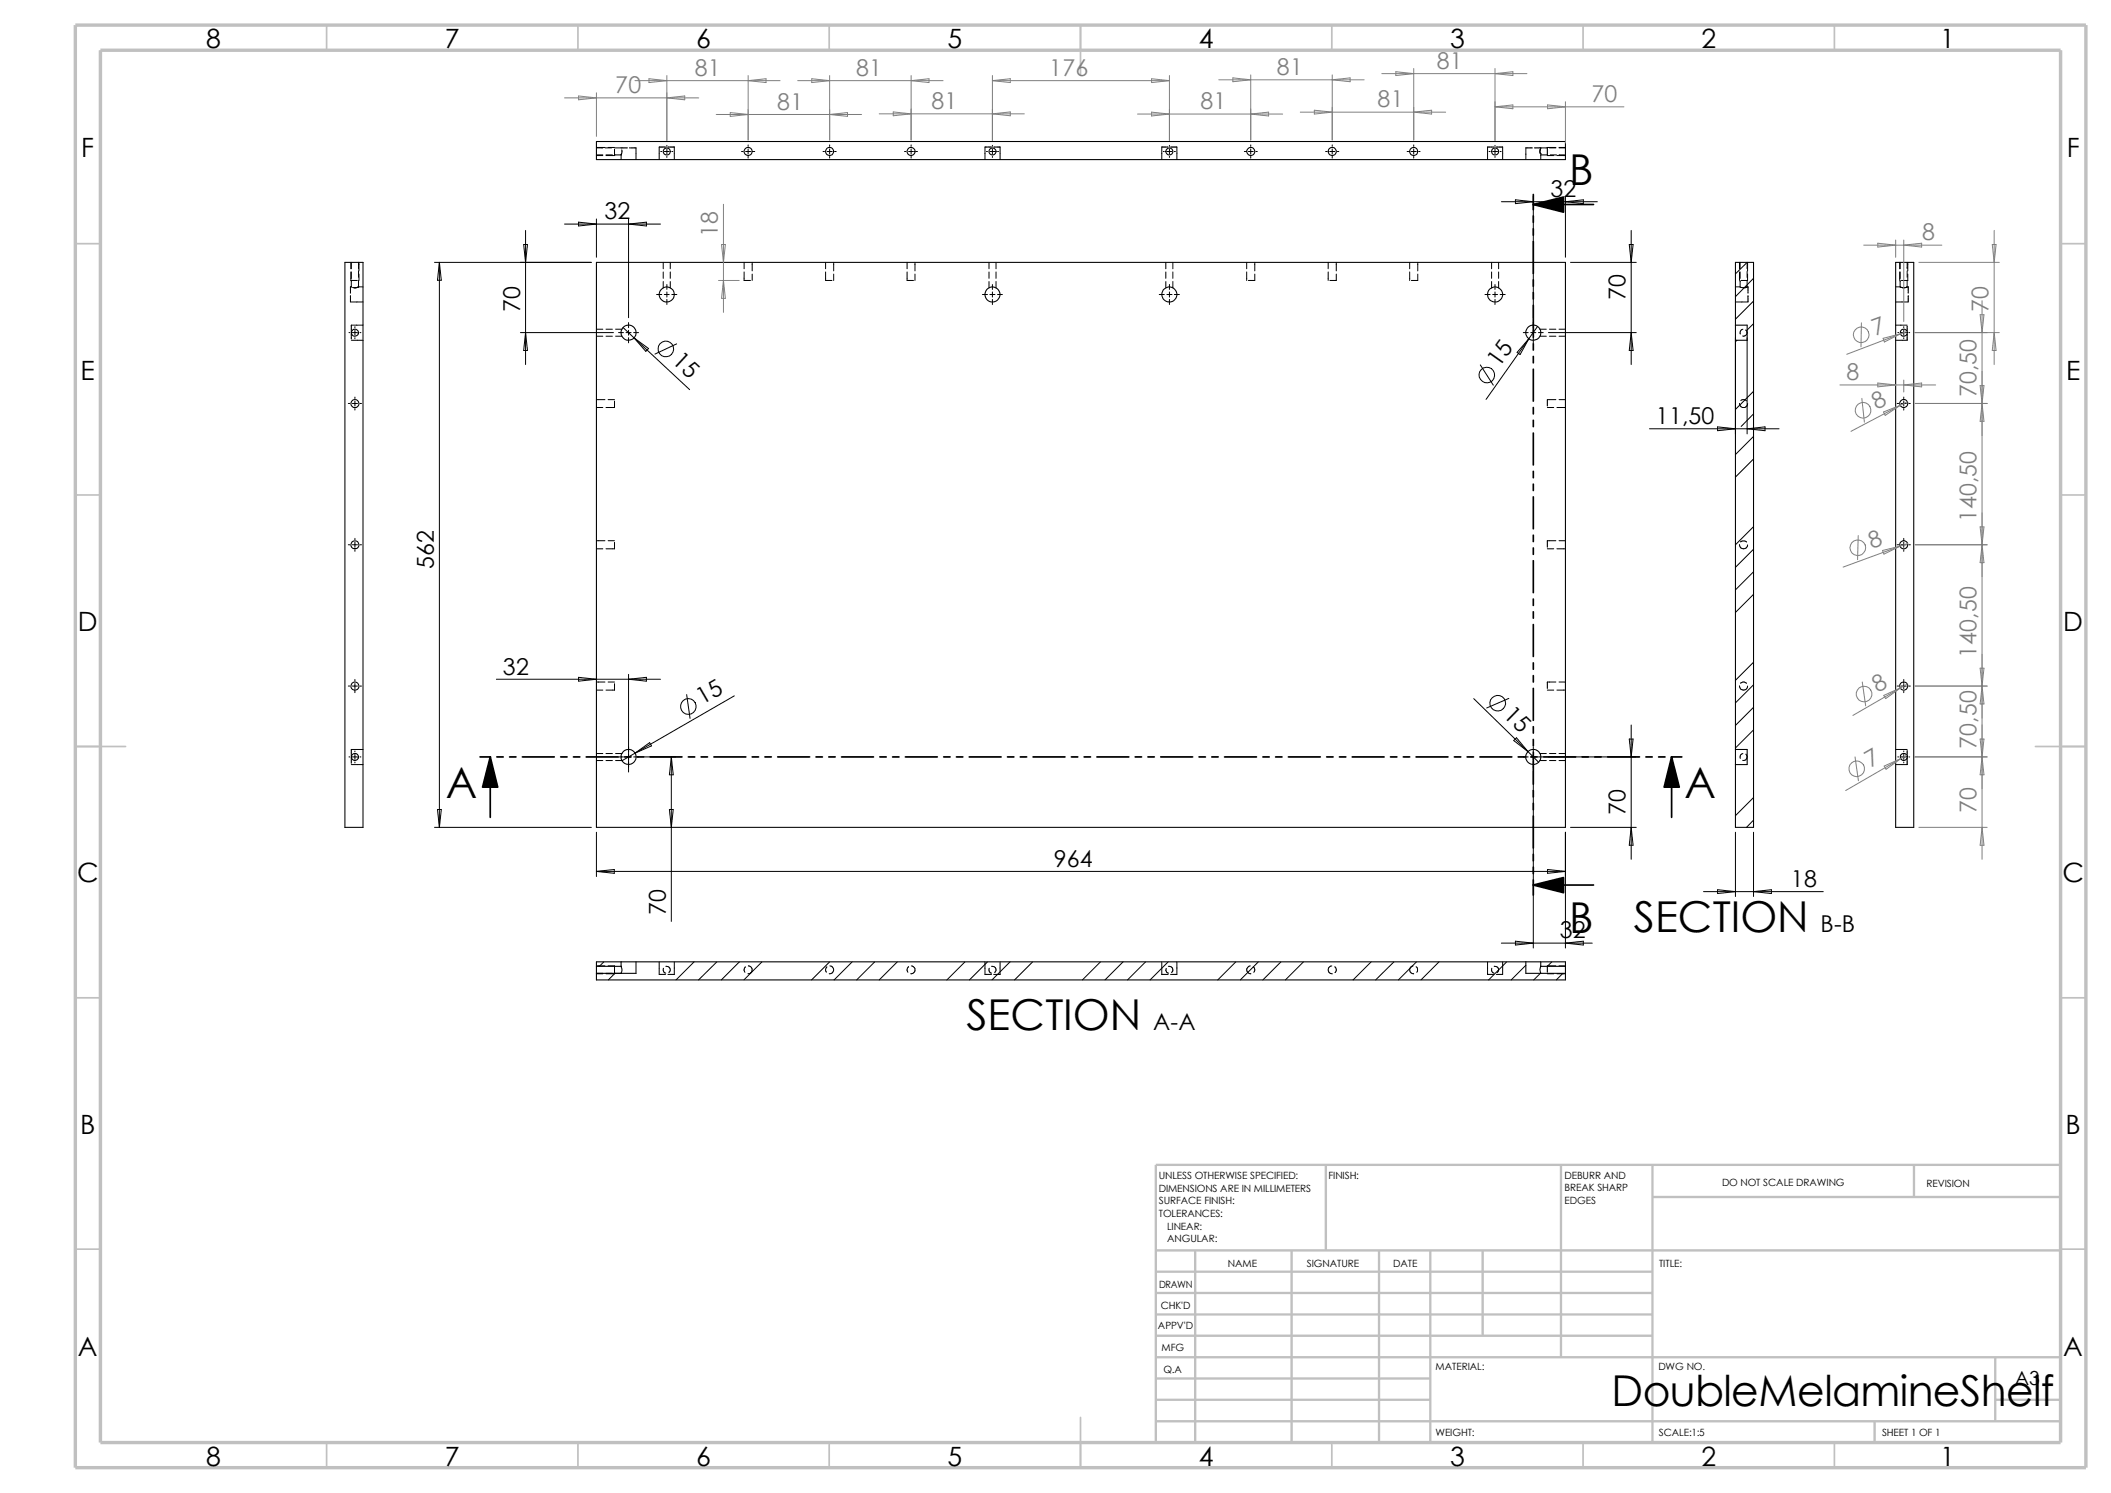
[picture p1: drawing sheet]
<svg xmlns="http://www.w3.org/2000/svg" width="420mm" height="297mm" viewBox="0 0 420 297" stroke-linecap="round" stroke-linejoin="round" font-family="sans-serif">
<g fill="none" stroke="#c0c0c0" stroke-width=".34">
<path d="M65 5v5M115 5v5M165 5v5M215 5v10M265 5v5M315 5v5M365 5v5M15 48.5h5M410 48.5h5M15 98.5h5M410 98.5h5M15 148.5h10"/>
<path d="M405 148.5h10M15 198.5h5M410 198.5h5M15 248.5h5M410 248.5h5M65 287v5M115 287v5M165 287v5M215 282v10M265 287v5M315 287v5M365 287v5"/>
</g>
<g fill="none" stroke="#c0c0c0" stroke-width=".47">
<path d="M263.8 231.7v17.1M310.6 231.7v38.3M328.8 238.1h81.2M328.8 231.7v55.3M380.8 231.7v6.4M410 231.7h-180v55.3M230 253h98.8M230 257.2h98.8M230 248.8h180M237.8 248.8v38.2M257 248.8v38.2M274.4 248.8v38.2"/>
<path d="M284.6 248.8v38.2M295 248.8v16.9M230 278.5h54.6M230 270h180M230 274.2h54.6M230 261.5h98.8M230 265.7h98.8M397 278.5h13M397 270v12.7M230 282.7h180M373 282.7v4.3"/>
</g>
<path d="M15 5h400v287h-400zM20 10h390v277h-390z" fill="none" stroke="#c0c0c0" stroke-width=".68" stroke-linecap="butt"/>
<g fill="none" stroke="#000" stroke-width=".2">
<path d="M118.7 29.4h1.2M118.7 30.8h1.2M118.7 30.9h1.2M118.7 29.3h1.7M120.4 29.4h1.3M120.6 30.8h1.2M121 29.3h1.3M122.3 29.7v1.2h-1.7M122.3 29.4h2.5M123.6 30.7l-1.3 .1M123.7 30.6l-.1 1.1M123.7 29.8l-.1 .8"/>
<path d="M125.3 29.4h1.2v2.3M131.4 30.1h.3M132.2 30.1h.9M132.4 29.3h-1.3v2.4M132.7 28.9v.2M132.7 29.6v1M132.7 31.1v.2M132.9 29.3h1.3v2.4M133.6 30.1h.3M147.5 30.1h.4M148.3 30.1h1.1M148.8 28.8v.3"/>
<path d="M148.8 29.6v1M148.8 31.1v.4M149.9 30.1h.3M163.7 30.1h.3M164.5 30.1h1.1M165.1 28.8v.3M165.1 29.6v1M165.1 31.1v.4M166 30.1h.4M180 30.1h.3M180.8 30.1h.9M181.3 28.8v.3"/>
<path d="M181.3 29.6v1M181.3 31.1v.4M182.2 30.1h.3M196.3 30.1h.2M196.9 30.1h1.1M197.2 29.3h-1.2v2.4M197.4 28.9v.2M197.4 29.6v1M197.4 31.1v.2M197.7 29.3h1.3v2.4M198.5 30.1h.2M231.4 30.1h.2"/>
<path d="M232.2 30.1h1M232.4 29.3h-1.3v2.4M232.7 28.9v.2M232.7 29.6v1M232.7 31.1v.2M232.9 29.3h1.2v2.4M233.6 30.1h.2M247.6 30.1h.3M248.4 30.1h.9M248.8 28.8v.3M248.8 29.6v1M248.8 31.1v.4"/>
<path d="M249.9 30.1h.2M263.7 30.1h.3M264.5 30.1h1.1M265 28.8v.3M265 29.6v1M265 31.1v.4M266.1 30.1h.3M280 30.1h.2M280.8 30.1h1M281.3 28.8v.3M281.3 29.6v1M281.3 31.1v.4"/>
<path d="M282.2 30.1h.3M296.2 30.1h.3M297 30.1h.9M297.2 29.3h-1.2v2.4M297.4 28.9v.2M297.4 29.6v1M297.4 31.1v.2M297.7 29.3h1.3v2.4M298.4 30.1h.3M301.5 39.8l3.6 .3-3.6 .4zM304.8 29.4h-1.2v2.3M305.1 39.1v24.1"/>
<path d="M305.3 29.4h2.5M306.4 30.3h.1M306.4 30h.1M306.5 30.6h.1M306.5 29.7h.1M306.5 29.7v.9M306.5 29.4v.3M307.8 30.8h-1.3v.9M308.3 29.4h1.2M308.4 30.8h1.3M309.5 29.3h-1.7v1.6h1.3M309.8 30.9h1.6"/>
<path d="M310.2 29.4h1.2M310.2 30.8h1.2M310.2 29.3h1.2M311.4 39.1v12.1M69.7 58.8v1.3h2.5M69.8 54.1v1.7h1.3M69.8 52.2v1.3M69.9 52.2v1.3M69.9 54.1v1.3M69.9 55.8v1.3M69.9 57.1h-.2v1.2M71.3 52.2v1.3"/>
<path d="M71.3 53.9v1.3M71.3 55.8v1.3M71.4 52.2v1.7M71.4 54.5v1.3M72.2 57.1h-.9l-.6 .2-.6-.1M86.4 52.2h31.2M87.4 52.2v112.4M87.4 52.2l.4 3.6h-.8zM104.2 48.6h.7l-.3 3.6zM104.6 45.8v26.7M112.3 44.6h19.1M115.1 44.2l3.6 .4-3.6 .4z"/>
<path d="M118.7 43.6v7.6M125.1 43.6v19.6M125.1 44.6l3.5-.4v.8zM130.6 58.6h1.1M132 52.2v1.3M132 54.1v1.3M132 56v1.3M132.2 58.6h.9M132.7 56.6v1M132.7 58.1v1M132.7 59.6v1M133.3 52.2v1.3"/>
<path d="M133.3 54.1v1.3M133.3 56v1.3M133.6 58.6h1.1M148 54.1v1.7h1.3M148 52.2v1.3M149.6 52.2v1.7M149.6 54.5v1.3M164.3 54.1v1.7h1.2M164.3 52.2v1.3M165.9 52.2v1.7M165.9 54.5v1.3M180.5 54.1v1.7h1.2"/>
<path d="M180.5 52.2v1.3M182 52.2v1.7M182 54.5v1.3M195.5 58.6h1M196.8 52.2v1.3M196.8 54.1v1.3M196.8 56v1.3M196.9 58.6h1.1M197.4 56.6v1M197.4 58.1v1M197.4 59.6v1M198.2 52.2v1.3"/>
<path d="M198.2 54.1v1.3M198.2 56v1.3M198.5 58.6h.9M230.6 58.6h1M231.9 52.2v1.3M231.9 54.1v1.3M231.9 56v1.3M232.2 58.6h1M232.7 56.6v1M232.7 58.1v1M232.7 59.6v1M233.3 52.2v1.3"/>
<path d="M233.3 54.1v1.3M233.3 56v1.3M233.6 58.6h1.1M248 52.2v1.3M248 54.1v1.7M249.6 54.5v1.3h-1.2M249.6 52.2v1.7M264.2 52.2v1.3M264.2 54.1v1.7M265.9 54.5v1.3h-1.3M265.9 52.2v1.7M280.5 52.2v1.3"/>
<path d="M280.5 54.1v1.7M282.1 54.5v1.3h-1.3M282.1 52.2v1.7M295.4 58.6h1.1M296.8 52.2v1.3M296.8 54.1v1.3M296.8 56v1.3M297 58.6h.9M297.4 56.6v1M297.4 58.1v1M297.4 59.6v1M298.2 52.2v1.3"/>
<path d="M298.2 54.1v1.3M298.2 56v1.3M298.4 58.6h1.1M298.7 40.1h19.1M311.4 40.1l3.6-.3v.7zM312.5 52.2h13M324.1 48.6h.8l-.4 3.6zM324.5 45.8v26.7M345.3 57.1h.9M346.1 52.2v1.3M346.1 54.1v1.7M346.2 55.8v1.3l.7 .2"/>
<path d="M346.2 52.2v1.3M346.2 54.1v1.3M346.8 57.2h.4M347.5 57.1h.1M347.5 57.1l-.3 .1M347.6 57.1h.2v1.2M347.6 53.5v-1.3l-2.3 2.3M347.6 53.9v1.3M347.6 55.8v1.3M347.7 54.5v1.3h-1.3M347.7 52.2v1.7M347.8 58.8v1.3h-2.5"/>
<path d="M348.9 55.4l-3.6 3.6M348.9 59.9l-3.6 3.6M377.1 57.1h.9M378 52.2v1.3M378 54.1v1.7M378 54.1v1.3M378 55.8v1.3M379.1 57.2h.1M379.4 52.2v1.3M379.4 53.9v1.3M379.4 55.8v1.3l-.7 .2-.7-.2M379.4 57.1h.2v1.2"/>
<path d="M379.6 54.5v1.3h-1.3M379.6 52.2v1.7M379.6 58.8v1.3h-2.5M69.4 66.2h.2M69.9 67.7h2.3M69.9 66v1.4M70.1 66.2h1M70.6 65v.2M70.6 65.7v1M70.6 67.2v.2M70.6 79v.3M70.6 79.8v1"/>
<path d="M71.3 66.2v.2M71.6 66.2h.2M72.2 64.7h-2.3v1.3M103.5 66.2h18.5M104.6 66.2l.3 3.5h-.7zM118.7 79.5h1.7M118.7 66.9h1.2M118.7 65.5h1.2M120.6 66.9h1.2M120.6 65.5h1.2M121 79.5h1.3M122.3 79.8v1.3h-1.7"/>
<path d="M122.5 66.9h1.2M122.5 65.5h1.2M123.1 66.2h.9M124 65.2l2.2 2M124.5 66.2h1.1M125.1 64.2v1M125.1 65.7v1M125.1 67.2v1M126.1 66.2h.9M126.2 67.2l2.8 2.1-.5 .6zM126.2 67.2l11 10.3M134.6 68.4l-4.3 2"/>
<path d="M294.5 72.6l2.6 4M303.1 66.2h.9M304.2 67.4l-8.5 12.1M304.2 67.4l-1.8 3.1-.6-.4zM304.5 66.2h1.1M305.1 64.2v1M305.1 65.7v1M305.1 67.2v1M305.9 64.9l-1.7 2.5M306.1 66.2h.9M306.4 66.9h1.2M306.4 65.5h1.2"/>
<path d="M308.1 66.2h17.4M308.3 66.9h1.2M308.3 65.5h1.2M309.5 79.5h-1.7v1.3M310.2 79.5h1.2M310.2 66.9h1.2M310.2 65.5h1.2M324.5 66.2l.4 3.5h-.8zM345.3 67.2v19.1M345.6 67.7l-.3 .3M346.3 79.7l.7-.2 .4 .3M346.8 65.5l-.6 .4v.6"/>
<path d="M347.3 65.7l.3 .4v.3a.74 .74 0 0 1-.9 .4M347.6 67.2v19.1M348.9 77.9l-3.6 3.5M348.9 64.4l-1.3 1.3M377.1 64.7h2.3M377.6 66.2h.1M378.2 66.2h1.1M378.8 65v.2M378.8 65.7v1M378.8 67.2v.2M378.8 79v.3M378.8 79.8v1"/>
<path d="M379.4 64.9v1.3M379.4 66.4v1.3h-2.3M379.8 66.2h.1M69.3 80.3h.3M70.1 80.3h1M70.6 81.3v.3M71.6 80.3h.3M118.7 81.1h1.2M307.8 81.1h1.3M309.8 81.1h1.6M328.2 85.3h25.7M341.7 84.9l3.6 .4-3.6 .4z"/>
<path d="M346.1 80.3a.81 .81 0 0 0 .7 .8 .81 .81 0 0 0 .9-.8M347.6 85.3l3.6-.4v.8zM347.7 80.3h.1M348.9 82.3l-2.5 2.5M348.9 86.8l-3.6 3.6M348.9 91.3l-3.6 3.6M377.4 80.3h.3M378.2 80.3h1.1M378.8 81.3v.3M379.8 80.3h.3M69.3 108.4h.3M70.1 108.4h1"/>
<path d="M70.6 107.1v.3M70.6 107.9v1M70.6 109.4v.3M71.6 108.4h.3M118.7 109.2h1.2M118.7 107.6h1.7M121 107.6h1.3M122.3 107.9v1.3h-1.7M307.8 109.2h1.3M309.5 107.6h-1.7v1.2M309.8 109.2h1.6M310.2 107.6h1.2"/>
<path d="M346.1 108.3a.81 .81 0 0 0 .7 .9 .81 .81 0 0 0 .9-.8M346.3 107.8l.7-.2 .5 .2M348.9 104.8l-3.6 3.6M348.9 109.3l-3.6 3.6M348.9 113.7l-3.6 3.6M348.9 118.2l-3.6 3.6M377.4 108.4h.3M378.2 108.4h1.1M378.8 107.1v.3M378.8 107.9v1M378.8 109.4v.3M379.8 108.4h.3"/>
<path d="M69.3 136.5h.3M70.1 136.5h1M70.6 135.2v.3M70.6 136v1M70.6 137.5v.3M71.6 136.5h.3M98.8 135.1h32.6M115.1 134.7l3.6 .4-3.6 .4zM118.7 137.3h1.2M118.7 135.7h1.7M121 135.7h1.3M122.3 136v1.3h-1.7"/>
<path d="M125.1 134.2v19.4M125.1 135.1l3.5-.4v.8zM136.6 138.2l.7 4.7M146.1 138.4l-19.7 11.4M293.2 139l10.8 10.5M300.2 138.9l-4.4 1.9M307.8 137.3h1.3M309.5 135.7h-1.7v1.2M309.8 137.3h1.6M310.2 135.7h1.2M346.1 136.4a.8 .8 0 0 0 .8 .9 .8 .8 0 0 0 .8-.8M346.3 135.9a.74 .74 0 0 1 1.1 0"/>
<path d="M348.9 131.7l-3.6 3.6M348.9 136.2l-3.6 3.6M377.4 136.5h.3M378.2 136.5h1.1M378.8 135.2v.3M378.8 136v1M378.8 137.5v.3M379.8 136.5h.3M69.4 150.6h.2M69.9 152.1h2.3M69.9 150.4v1.4M70.1 150.6h1"/>
<path d="M70.6 149.4v.2M70.6 150.1v1M70.6 151.6v.2M71.3 150.6v.2M71.6 150.6h.2M72.2 149.1h-2.3v1.3M118.7 151.3h1.2M118.7 149.9h1.2M120.6 151.3h1.2M120.6 149.9h1.2M122.5 151.3h1.2M122.5 149.9h1.2"/>
<path d="M123.1 150.6h.9M124.5 150.6h1.1M126.1 150.6h.9M126.4 149.8l2.8-2.1 .4 .7zM126.4 149.8l-2.7 1.5M128.1 150.6h6.4M133.6 150.6l.3 3.5h-.7zM133.6 150.6v32.7M301.7 146.8l2.3 2.7-2.8-2.2zM303.1 150.6h.9M304 149.5l2.1 2.1M304.5 150.6h1.1"/>
<path d="M305.1 148.6v1M305.1 150.1v1M305.1 151.6v1M305.1 153.6v35M306.1 150.6h.9M306.4 151.3h1.2M306.4 149.9h1.2M308.1 150.6h17.4M308.3 151.3h1.2M308.3 149.9h1.2M310.2 151.3h1.2M310.2 149.9h1.2"/>
<path d="M324.1 147h.8l-.4 3.6zM324.5 144.2v26.7M346.8 149.9l-.3 .1a.66 .66 0 0 0-.3 .9M347.3 150a.71 .71 0 0 1 .2 .9 .71 .71 0 0 1-.8 .4M348.9 158.7l-3.6 3.6M348.9 140.7l-3.6 3.6M348.9 145.2l-3.6 3.6M377.1 149.1h2.3M377.6 150.6h.1M378.2 150.6h1.1M378.8 149.4v.2M378.8 150.1v1"/>
<path d="M378.8 151.6v.2M379.4 149.3v1.3M379.4 150.8v1.3h-2.3M379.8 150.6h.1M86.4 164.6h31.2M87 161h.8l-.4 3.6zM118.7 173.4l3.5-.4v.7zM118.7 165.6v8.8M118.7 173.4h192.7M133.2 161h.7l-.3 3.6zM307.9 173l3.5 .4-3.5 .3zM311.4 165.6v23"/>
<path d="M312.5 164.6h13M324.5 164.6l.4 3.5h-.8zM338.9 177.4h23.9M341.7 177l3.6 .4-3.6 .4zM345.3 165.6v12.8M348.9 163.2l-1.4 1.4M348.9 165.6v12.8M348.9 177.4l3.5-.4v.8zM118.7 193.7h1.2M118.7 192.2h1.7M118.7 193.6h1.2M120.1 191.3l-.8 .9"/>
<path d="M120.6 193.6h1.2M121 192.2h1.3v1.5h-1.7M122.3 193.6h1.3M122.3 193.6l-1.3 1.3M123.6 192.2h.1M131.1 191.3v2.5h1.3M132 192.6v.6l.5 .4M132.5 192.2a.67 .67 0 0 1 .8 .4 .67 .67 0 0 1-.2 .8M134.2 191.3v2.5h-1.3M138.1 191.3l-3.6 3.6M142.6 191.3l-3.6 3.6M147.1 191.3l-3.6 3.6"/>
<path d="M148.3 192.3v.1a.75 .75 0 0 0-.1 1M148.9 192.2a.78 .78 0 0 1 .6 1.2M149.4 193.5l-.6 .2M151.6 191.3l-3.6 3.6M164.5 192.3v.1a.75 .75 0 0 0-.1 1M165.1 191.3l-3.6 3.6M165.1 192.2a.79 .79 0 0 1 .8 .8 .79 .79 0 0 1-.9 .7M169.5 191.3l-3.6 3.6M174 191.3l-3.6 3.6M178.5 191.3l-3.6 3.6M180.8 192.3l-.1 .1a.75 .75 0 0 0-.1 1M181.3 192.2h.2a.79 .79 0 0 1 .4 1.2l-.4 .3h-.3"/>
<path d="M192 191.3l-3.6 3.6M196 191.3v2.5h1.2M196.5 191.3l-3.6 3.6M196.8 192.6v.6l.5 .4M197.3 192.2a.67 .67 0 0 1 .8 .4 .67 .67 0 0 1-.2 .8M199 191.3v2.5h-1.3M201 191.3l-3.6 3.6M205.4 191.3l-3.6 3.6M218.9 191.3l-3.6 3.6M223.4 191.3l-3.6 3.6M227.9 191.3l-3.6 3.6M231.1 191.3v2.5h1.3"/>
<path d="M232 192.7l-.1 .3a.58 .58 0 0 0 .6 .6M232.4 191.3l-3.6 3.6M232.5 192.2a.69 .69 0 0 1 .7 .4 .69 .69 0 0 1-.1 .8M234.1 191.3v2.5h-1.2M245.9 191.3l-3.6 3.6M248.8 192.2a.79 .79 0 0 0-.8 .8 .79 .79 0 0 0 .9 .7M249.3 192.3l.1 .1a.7 .7 0 0 1 0 1M250.4 191.3l-3.6 3.6M254.8 191.3l-3.6 3.6M259.3 191.3l-3.6 3.6M265 192.2a.78 .78 0 0 0-.8 .8 .78 .78 0 0 0 .8 .7M265.6 192.3v.1a.7 .7 0 0 1 0 1.1"/>
<path d="M272.8 191.3l-3.6 3.6M277.3 191.3l-3.6 3.6M281.1 192.2a.79 .79 0 0 0-.6 .8 .79 .79 0 0 0 .8 .7M281.7 192.3l.3 .5-.1 .6M281.8 191.3l-3.6 3.6M286.3 191.3l-3.6 3.6M296 191.3v2.5h1.2M296.8 192.6v.6l.5 .4M297.3 192.2a.67 .67 0 0 1 .8 .4 .67 .67 0 0 1-.2 .8M298.7 187.6h18.1M299 191.3v2.5h-1.3M299.8 191.3l-3.6 3.6"/>
<path d="M301.5 187.2l3.6 .4-3.6 .4zM303.6 192l-2.9 2.9M306.5 193.6l-1.4 1.3M306.5 192.2h.1M307.8 193.7h1.3M308.7 191.3l-.9 .9M309.5 192.2h-1.7v1.2M309.8 193.7h1.6M310.2 192.2h1.2M310.9 193.6l-1.3 1.3M311.4 187.6l3.6-.4v.8z"/>
<circle cx="132.5" cy="69.4" r="1.56"/>
<circle cx="295.8" cy="74.6" r="1.56"/>
<circle cx="298" cy="139.9" r="1.56"/>
<circle cx="136.9" cy="140.6" r="1.56"/>
</g>
<g fill="none" stroke="#000" stroke-width=".21">
<path d="M118.7 28.2h192.7v3.5h-192.7zM68.6 52.2h3.6v112.4h-3.6zM118.7 52.2h192.7v112.4h-192.7zM377.1 52.2h3.6v112.4h-3.6zM345.3 64.7v3M345.3 64.7v-12.5h3.6v112.4h-3.6v-12.5M345.3 67.7v81.4M345.3 64.7h2.3v3h-2.3M345.3 149.1v3M345.3 149.1h2.3v3h-2.3M118.7 193.6v1.3h192.7v-1.3M118.7 192.2h4.9"/>
<path d="M118.7 192.2v1.4M123.6 191.3h2.9M123.6 192.2a1.5 1.5 0 0 1 0 1.4M123.6 191.3h-4.9v.9M123.6 191.3v.9M126.5 191.3v2.3h-7.8M126.5 191.3h177.1M303.6 191.3v2.3h7.8M303.6 191.3h2.9M306.5 191.3h4.9v.9M306.5 192.2h4.9M306.5 191.3v.9"/>
<path d="M306.5 192.2a1.51 1.51 0 0 0 0 1.4M311.4 192.2v1.4"/>
<circle cx="132.7" cy="30.1" r=".7"/>
<circle cx="148.9" cy="30.1" r=".8"/>
<circle cx="165" cy="30.1" r=".81"/>
<circle cx="181.2" cy="30.1" r=".8"/>
<circle cx="197.5" cy="30.1" r=".7"/>
<circle cx="232.6" cy="30.1" r=".7"/>
<circle cx="248.8" cy="30.1" r=".81"/>
<circle cx="265.1" cy="30.1" r=".81"/>
<circle cx="281.3" cy="30.1" r=".8"/>
<circle cx="297.5" cy="30.1" r=".7"/>
<circle cx="132.7" cy="58.6" r="1.5"/>
<circle cx="197.5" cy="58.6" r="1.51"/>
<circle cx="232.6" cy="58.6" r="1.51"/>
<circle cx="297.4" cy="58.6" r="1.5"/>
<circle cx="70.6" cy="66.2" r=".71"/>
<circle cx="125.1" cy="66.2" r="1.49"/>
<circle cx="305.1" cy="66.2" r="1.49"/>
<circle cx="378.7" cy="66.2" r=".7"/>
<circle cx="70.6" cy="80.3" r=".79"/>
<circle cx="378.8" cy="80.3" r=".79"/>
<circle cx="70.6" cy="108.4" r=".79"/>
<circle cx="378.8" cy="108.4" r=".8"/>
<circle cx="70.6" cy="136.5" r=".79"/>
<circle cx="378.8" cy="136.5" r=".79"/>
<circle cx="70.6" cy="150.6" r=".7"/>
<circle cx="125.1" cy="150.6" r="1.49"/>
<circle cx="305.1" cy="150.6" r="1.49"/>
<circle cx="378.7" cy="150.6" r=".69"/>
</g>
<g fill="none" stroke="#808080" stroke-width=".2">
<path d="M112.3 19.5h26.7M115.1 19.1l3.6 .4-3.6 .4zM118.7 18.5v8.6M126.3 16h28.9M129.1 15.7l3.6 .3-3.6 .4zM132.7 15v12.9M132.7 19.5l3.5-.4v.8zM148.8 16l3.6-.3v.7zM148.8 15v12.9M158.7 16h28.9M161.5 15.7l3.6 .3-3.6 .4zM165.1 15v12.9"/>
<path d="M181.3 15v12.9M181.3 16l3.5-.3v.7zM197.4 16h35.3M197.4 16l3.6-.3v.7zM197.4 15v12.9M229.1 15.7l3.6 .3-3.6 .4zM232.7 15v12.9M242.5 15.9h28.9M245.3 15.5l3.5 .4-3.5 .4zM248.8 14.9v13M265 14.9v13M265 15.9l3.6-.4v.8z"/>
<path d="M274.9 14.6h28.9M277.7 14.3l3.6 .3-3.6 .4zM281.3 13.6v14.3M297.4 14.6l3.6-.3v.7zM297.4 13.6v14.3M142.5 22.8h28.9M145.3 22.4l3.5 .4-3.5 .4zM165.1 22.8l3.5-.4v.8zM174.9 22.6h28.9M177.7 22.3l3.6 .3-3.6 .4zM197.4 22.6l3.6-.3v.7zM226.3 22.7h28.9"/>
<path d="M229.1 22.3l3.6 .4-3.6 .4zM248.8 22.7l3.6-.4v.8zM258.7 22.3h28.9M261.5 21.9l3.5 .4-3.5 .4zM281.3 22.3l3.5-.4v.8zM297.4 21.3l3.6-.4v.7zM297.4 21.3h25.7M307.9 20.9l3.5 .4-3.5 .3zM311.4 20.2v8.2M143 55.8h4.1M143.6 48.6h.7l-.4 3.6zM143.9 40.6v21.5"/>
<path d="M143.9 55.8l.4 3.6h-.7zM370.8 48.8h15.5M373.6 48.4l3.5 .4-3.5 .3zM377.1 47.8v3.4M378.8 47.8v16.2M378.8 48.8l3.5-.4v.7zM381.8 52.2h16M394.3 59.8v111.1M396.4 48.6h.7l-.4 3.6zM396.7 45.8v26.7M366.1 76.6h19M370.3 64.2l-.1 4.8"/>
<path d="M370.4 79.2l.5 4.8M373.6 76.2l3.5 .4-3.5 .4zM374.6 67.3l3.5-.9-3.2 1.6zM378.1 66.4l-10.7 4.1M378.8 75.6v2.4M378.8 76.6l3.5-.4v.8zM379.4 66l-1.3 .4M379.5 79.9l-1.5 .7M381 66.2h16.8M394 76.7l.7 7.1h-.7l.7-7.1zM394 62.6h.7l-.4 3.6zM396.7 66.2l.4 3.5h-.7z"/>
<path d="M374.7 82l3.3-1.4-2.9 2zM378 80.6l-9.7 5.2M381 80.3h14.4M369.7 106.6l-.1 4.7M374.5 109.5l3.5-.8-3.2 1.5zM378 108.7l-11.3 4.1M379.5 108.1l-1.5 .6M381 108.4h14.4M394 104.8h.7l-.7 7.1h.7zM370.5 135.7l.7 4.7M374.8 138.3l3.3-1.4-2.9 2.1zM378.1 136.9l-9.5 5.4"/>
<path d="M379.4 136.1l-1.3 .8M381 136.5h14.4M394 132.9h.7l-.7 7.1h.7zM369.1 150.6l.6 4.7M374.9 152.4l3.3-1.5-3 2.1zM378.2 150.9l-11 6.4M379.3 150.2l-1.1 .7M381 150.6h14.4M394 147l.7 7.1h-.7l.7-7.1zM381.8 164.6h13.6M394.3 164.6l.4 3.5h-.7z"/>
<circle cx="370.3" cy="66.6" r="1.55"/>
<circle cx="370.7" cy="81.6" r="1.55"/>
<circle cx="369.6" cy="109" r="1.56"/>
<circle cx="370.9" cy="138.1" r="1.55"/>
<circle cx="369.4" cy="152.9" r="1.57"/>
</g>
<path d="M305.1 40.7l6-1.5v3zM97.5 150.6l1.5 6h-3zM332.6 150.6l1.5 6h-3zM305.1 176.1l6-1.5v3z" fill="#000" stroke="#000" stroke-width=".34"/>
<g fill="none" stroke="#000" stroke-width=".34">
<path d="M305.1 38.7v3M305.1 40.7h11.9M305.1 43v1.2M305.1 45.5v1.3M305.1 48v6.4M305.1 55.7v1.2M305.1 58.2v1.3M305.1 60.7v6.4M305.1 68.4v1.2M305.1 70.9v1.3M305.1 73.4v6.4M305.1 81.1v1.2"/>
<path d="M305.1 83.6v1.3M305.1 86.1v6.4M305.1 93.8v1.2M305.1 96.3v1.3M305.1 98.8v6.4M305.1 106.5v1.2M305.1 109v1.3M305.1 111.5v6.4M305.1 119.2v1.2M305.1 121.7v1.3M305.1 124.2v6.4M305.1 131.9v1.2"/>
<path d="M305.1 134.4v1.3M305.1 136.9v6.4M95.5 150.6h2.1M97.5 150.6v12M98.8 150.6h1.3M101.4 150.6h1.3M103.9 150.6h6.4M111.5 150.6h1.3M114.1 150.6h1.3M116.6 150.6h6.4M124.2 150.6h1.3M126.8 150.6h1.3"/>
<path d="M129.3 150.6h6.4M136.9 150.6h1.3M139.5 150.6h1.3M142 150.6h6.4M149.6 150.6h1.3M152.2 150.6h1.3M154.7 150.6h6.4M162.3 150.6h1.3M164.9 150.6h1.3M167.4 150.6h6.4M175 150.6h1.3M177.6 150.6h1.3"/>
<path d="M180.1 150.6h6.4M187.7 150.6h1.3M190.3 150.6h1.3M192.8 150.6h6.4M200.4 150.6h1.3M203 150.6h1.3M205.5 150.6h6.4M213.1 150.6h1.3M215.7 150.6h1.3M218.2 150.6h6.4M225.8 150.6h1.3M228.4 150.6h1.3"/>
<path d="M230.9 150.6h6.4M238.5 150.6h1.3M241.1 150.6h1.3M243.6 150.6h6.4M251.2 150.6h1.3M253.8 150.6h1.3M256.3 150.6h6.4M263.9 150.6h1.3M266.5 150.6h1.3M269 150.6h6.4M276.6 150.6h1.3M279.2 150.6h1.3"/>
<path d="M281.7 150.6h6.4M289.3 150.6h1.3M291.9 150.6h1.3M294.4 150.6h6.4M302 150.6h1.3M304.6 150.6h1.3M305.1 144.6v1.2M305.1 147.1v1.3M305.1 149.6v6.4M305.1 157.3v1.2M305.1 159.8v1.3M307.1 150.6h6.4"/>
<path d="M314.7 150.6h1.3M317.3 150.6h1.3M319.8 150.6h6.4M327.4 150.6h1.3M330 150.6h1.3M334.6 150.6h-2v12M305.1 176.1h11.9M305.1 162.3v6.4M305.1 170v1.2M305.1 172.5v1.3M305.1 175v3.1"/>
</g>
<g font-size="8.5">
<text x="312.2" y="36.9">B</text>
<text x="88.7" y="158.8">A</text>
<text x="335.1" y="158.8">A</text>
<text x="312.2" y="185.7">B</text>
<text x="325.1" y="185.3">SECTION</text>
<text x="192.3" y="204.8">SECTION</text>
<text x="320.6" y="279.7">DoubleMelamineShelf</text>
</g>
<g font-size="5.3">
<text x="41" y="9.6">8</text>
<text x="88.5" y="9.6">7</text>
<text x="138.5" y="9.6">6</text>
<text x="188.5" y="9.6">5</text>
<text x="238.5" y="9.6">4</text>
<text x="288.5" y="9.6">3</text>
<text x="338.5" y="9.6">2</text>
<text x="386" y="9.6">1</text>
<text x="16.2" y="31.3">F</text>
<text x="411.2" y="31.3">F</text>
<text x="16" y="75.6">E</text>
<text x="411" y="75.6">E</text>
<text x="15.5" y="125.6">D</text>
<text x="410.5" y="125.6">D</text>
<text x="15.3" y="175.6">C</text>
<text x="410.3" y="175.6">C</text>
<text x="16" y="225.6">B</text>
<text x="411" y="225.6">B</text>
<text x="15.5" y="269.8">A</text>
<text x="410.5" y="269.8">A</text>
<text x="41" y="291.6">8</text>
<text x="88.5" y="291.6">7</text>
<text x="138.5" y="291.6">6</text>
<text x="188.5" y="291.6">5</text>
<text x="238.5" y="291.6">4</text>
<text x="288.5" y="291.6">3</text>
<text x="338.5" y="291.6">2</text>
<text x="386" y="291.6">1</text>
</g>
<g font-size="4.6" fill="#808080">
<text x="138.2" y="15.1">81</text>
<text x="170.3" y="15.1">81</text>
<text x="208.8" y="15.1">176</text>
<text x="254" y="14.9">81</text>
<text x="285.8" y="13.7">81</text>
<text x="122.4" y="18.5">70</text>
<text x="154.7" y="21.8">81</text>
<text x="185.3" y="21.7">81</text>
<text x="238.8" y="21.8">81</text>
<text x="274.1" y="21.4">81</text>
<text x="316.6" y="20.3">70</text>
<text x="142.8" y="47.1" transform="rotate(-90 142.8 47.1)">18</text>
<text x="382.4" y="47.8">8</text>
<text x="395.6" y="62.2" transform="rotate(-90 395.6 62.2)">70</text>
<text x="373.1" y="66.8" transform="rotate(-20 373.1 66.8)">7</text>
<text x="367.3" y="75.6">8</text>
<text x="373.4" y="81.5" transform="rotate(-28 373.4 81.5)">8</text>
<text x="393.2" y="79.1" transform="rotate(-90 393.2 79.1)">70,50</text>
<text x="393.2" y="103.9" transform="rotate(-90 393.2 103.9)">140,50</text>
<text x="372.4" y="109.2" transform="rotate(-20 372.4 109.2)">8</text>
<text x="393.2" y="130.9" transform="rotate(-90 393.2 130.9)">140,50</text>
<text x="373.6" y="137.9" transform="rotate(-30 373.6 137.9)">8</text>
<text x="393.2" y="149" transform="rotate(-90 393.2 149)">70,50</text>
<text x="372.1" y="152.7" transform="rotate(-30 372.1 152.7)">7</text>
<text x="393.2" y="161.8" transform="rotate(-90 393.2 161.8)">70</text>
</g>
<g font-size="4.6">
<text x="308.4" y="39.2">32</text>
<text x="120.2" y="43.6">32</text>
<text x="323.4" y="59.7" transform="rotate(-90 323.4 59.7)">70</text>
<text x="103.5" y="62.2" transform="rotate(-90 103.5 62.2)">70</text>
<text x="133.5" y="72" transform="rotate(43 133.5 72)">15</text>
<text x="298.2" y="73.2" transform="rotate(-55 298.2 73.2)">15</text>
<text x="329.4" y="84.4">11,50</text>
<text x="86.3" y="113.2" transform="rotate(-90 86.3 113.2)">562</text>
<text x="100" y="134.2">32</text>
<text x="139.7" y="140.3" transform="rotate(-30 139.7 140.3)">15</text>
<text x="298.9" y="142.5" transform="rotate(44 298.9 142.5)">15</text>
<text x="323.4" y="162.1" transform="rotate(-90 323.4 162.1)">70</text>
<text x="209.6" y="172.4">964</text>
<text x="356.3" y="176.4">18</text>
<text x="132.5" y="182" transform="rotate(-90 132.5 182)">70</text>
<text x="362.2" y="185.5">B-B</text>
<text x="310.3" y="186.7">32</text>
<text x="229.4" y="204.9">A-A</text>
</g>
<text font-size="3.9" x="400.9" y="275.5">A3</text>
<g font-size="2">
<text x="230.5" y="234.6">UNLESS OTHERWISE SPECIFIED:</text>
<text x="230.5" y="237.1">DIMENSIONS ARE IN MILLIMETERS</text>
<text x="230.5" y="239.6">SURFACE FINISH:</text>
<text x="264.3" y="234.6">FINISH:</text>
<text x="311.3" y="239.5">EDGES</text>
<text x="311.3" y="234.5">DEBURR AND</text>
<text x="311.3" y="237">BREAK SHARP</text>
<text x="342.6" y="236">DO NOT SCALE DRAWING</text>
<text x="383.3" y="236.2">REVISION</text>
<text x="230.5" y="242.1">TOLERANCES:</text>
<text x="232.2" y="244.6">LINEAR:</text>
<text x="232.2" y="247.1">ANGULAR:</text>
<text x="260" y="252">SIGNATURE</text>
<text x="277.2" y="252">DATE</text>
<text x="330.1" y="252">TITLE:</text>
<text x="230.6" y="256.2">DRAWN</text>
<text x="244.3" y="252.1">NAME</text>
<text x="230.9" y="260.4">CHK'D</text>
<text x="230.4" y="264.5">APPV'D</text>
<text x="231.1" y="268.8">MFG</text>
<text x="231.5" y="273.1">Q.A</text>
<text x="285.6" y="272.5">MATERIAL:</text>
<text x="329.9" y="272.5">DWG NO.</text>
<text x="285.6" y="285.6">WEIGHT:</text>
<text x="330" y="285.6">SCALE:1:5</text>
<text x="374.4" y="285.6">SHEET 1 OF 1</text>
</g>
</svg>
